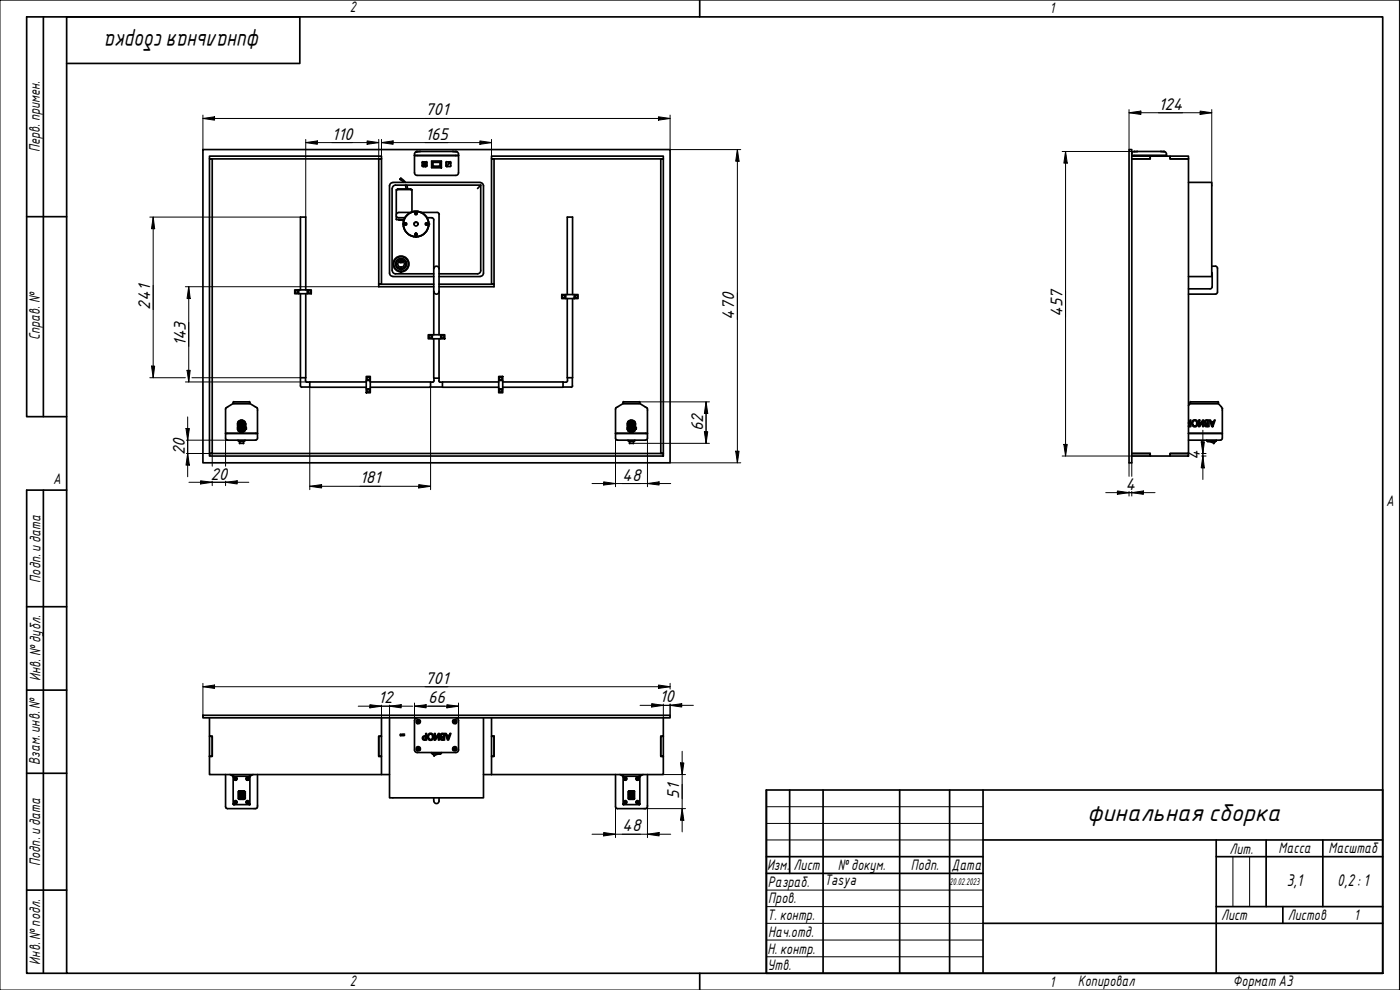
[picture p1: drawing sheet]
<svg xmlns="http://www.w3.org/2000/svg" width="420mm" height="297mm" viewBox="0 0 420 297" stroke-linecap="round" stroke-linejoin="round" font-family="sans-serif">
<g fill="none" stroke="#000" stroke-width=".51">
<path d="M60.9 44.9h140.2v94h-140.2zM62.9 46.8h51.6v.9h-51.6zM62.9 47.7h.8v88.4h-.8zM113.7 47.7h.8v37.6h-.8zM117.7 56.6v24.5M117.9 54.8a.98 .98 0 0 0-1 1v26.2a.99 .99 0 0 0 1 .9M117.9 54.7h26.2M119 56.9l-.1 7.3M119 56.9h4.6M119.3 56.9h.1M120.1 53.8l1.1 .9M120.3 53.5l-.2 .3z"/>
<path d="M120.3 53.5l1.4 1.2M121.7 55.5l.2 1.2M122 55.5l.3 1.2M123.2 56.7h.1M123.3 56.7h-4v.2M123.3 56.8v.1M123.3 56.9h.1M123.6 56.9v6.7M124.4 46.3v5.5a.79 .79 0 0 0 .8 .8h11.6a.79 .79 0 0 0 .8-.8v-5.5M124.9 45.5l-.4 .3-.1 .4M126.1 45.5h-1.1h12h-1.1M126.7 48.8v.9l.2 .3"/>
<path d="M126.9 48.5l-.2 .2M126.9 48.6h1M127.1 48.6v1.4M127.4 48.6v1.4M127.7 48.6v1.4v-1.4M127.7 48.6v1.4M127.9 48.5l.2 .2M128.1 48.8v1.1l-1.2 .1M129.5 48.3h3v2h-3zM129.5 48.4l.3 .3M129.8 48.7h2.4v1.3h-2.4zM129.8 50l-.3 .3"/>
<path d="M129.9 49.9v.1M129.9 48.7h.1M132 48.7h.1M132.1 48.7h-2.2v1.2h2.2M132.1 48.7v1.2M132.1 49.9l-.1 .1M132.2 50l.3 .3M132.5 48.4l-.3 .3M133.9 48.8v1.1l1.2 .1M134 48.6v1.4M134 48.6h1.1v.5M134.1 48.5l-.2 .2"/>
<path d="M134.7 48.6v.3M134.8 48.9l-.2 .1M134.9 48.6v.3M135.1 49h.1M135.1 48.5l.2 .2M135.3 49.1h-.7l-.3 .9M135.3 48.8v1M135.3 49.7l-.2 .3M136.8 46.7h-12.4h13.2M137.1 45.5l.4 .3 .1 .4M144.1 54.8a.98 .98 0 0 1 1 1v26.2a.99 .99 0 0 1-1 .9M144.3 55.5h-25.6a.98 .98 0 0 0-1 1"/>
<path d="M144.3 55.5l-1 1.1M144.3 55.5v25.6M147.5 46.8h51.6v.9h-51.6zM147.5 47.7h.8v37.6h-.8zM198.3 47.7h.8v88.4h-.8zM338.8 44.9h.9v94h-.9zM339.7 46.8h5.5v.9h-5.5h5.5v-.9h6v.9h5.5v88.4h-5.5v.7h-6v-.7h-5.5h5.5v.7h-5.5M340.2 45.5l-.4 .3-.1 .4M341.4 45.5h-1.2h9.3h-1.1M349.5 45.5l.4 .3 .2 .4M350.1 46.3v.4h-10.4h10.4v.1M351.2 46.8h5.5v.9h-5.5z"/>
<path d="M356.7 54.7h7v28.3h-7M118.9 64.8l.1 1M119 65.9h2.3M119.1 78.4l1.3-.7 1.3 .8v1.5l-1.4 .8-1.3-.8zM119.6 65.9h.1M119.7 65.9v.1M119.9 65.9l-.2 .1M120 66h.1M120 65.9v.1M120 66h1.2M121.1 65.9h.1M121.1 65.9v.1"/>
<path d="M121.2 66h.1M121.4 67.4a.26 .26 0 0 1 .2-.4 .26 .26 0 0 1 .3 .4M121.4 67.2l.3-.2 .2 .2M121.5 67h.3l.1 .2-.4 .2M123.3 63.7h-3.6a.79 .79 0 0 0-.8 .8 .79 .79 0 0 0 .8 .8h1.8M124.3 67.2a.6 .6 0 0 1 .6-.5 .6 .6 0 0 1 .6 .5M124.6 64.1l.1-.3 .4 .3M124.6 64l.2-.3 .3 .3M124.7 64.2v-.4l.4 .1v.3M124.7 63.9v.3l.4-.1-.1-.2M124.7 70.2l-.1 .2 .2-.2 .3 .2zM125 70.5l.1-.2-.3-.1-.2 .1 .1 .2a.26 .26 0 0 1 .2-.3 .26 .26 0 0 1 .2 .3"/>
<path d="M126.4 63.7h4.8l.4 .2 .2 .4M127.8 67.2l.2-.2 .3 .1-.2-.1-.3 .2M127.8 67.4a.26 .26 0 0 1 .2-.4 .26 .26 0 0 1 .3 .4M128.1 65.3l1.7 .1 .4 .5v34.5M128.2 67l-.4 .2 .4 .2M131.8 64.4v36M363.7 79.9h1M364.8 79.9l.4 .1 .2 .5M89.7 87v1.1h-1.2v-1.1h3.7M89.7 88.1h2.5M90.2 88.1v27.7l.4 .4M90.2 87v-21.9h1.6v21.9"/>
<path d="M91.8 88.1v25.2h-1.6M92.2 87h1.2v1.1h-1.2zM117.7 81.2a.98 .98 0 0 0 1 1h11.5M117.9 83h12.3M130.2 80.6a.79 .79 0 0 1 .8-.7 .79 .79 0 0 1 .8 .7M130.2 87.4a.79 .79 0 0 0 .8 .9 .79 .79 0 0 0 .8-.9M130.2 85.3h-16.5v.7h16.5M131.8 83h12.3M131.8 85.3h16.5v.7h-16.5M144.3 81.2a.98 .98 0 0 1-1 1h-11.5M168.6 88.4h1.2v1.2h-1.2zM169.8 89.6h3.7v-1.2h-1.2v1.2"/>
<path d="M169.8 88.4h2.5M170.2 88.4v-23.3h1.6v23.3M170.2 89.6v23.7h1.6v-23.7M356.7 86.7h6.5M356.7 88.3h8M363.7 81.7l.1 .4M363.8 82v4.1l-.2 .4-.4 .2M365.4 80.4v7.3M365.4 87.6l-.2 .5-.4 .2M90.6 116.1h2.4M91.7 113.3v.9M91.7 114.3l.4 .4"/>
<path d="M92.1 114.7h.9M109.9 116.7h1.2v1.1h-1.2zM109.9 114.6h-16.9v1.6h16.9M109.9 114.2v2.5M111.1 114.6h18.1v1.6h-18.1M111.1 114.2h-1.2v-1.2h1.2v3.7M129.2 116.1h3.6M129.2 114.7h.7M129.7 100.4v1.2h-1.2v-1.2h3.8M129.7 101.6h2.6M130.2 101.6v11.9h1.6M130.2 113.5v.7"/>
<path d="M130.2 114.3l-.4 .4M131.7 114.3l.2 .3 .9 .1M131.8 101.6v12.6M132.3 100.4h1.2v1.2h-1.2zM149.7 113h1.2v1.2h-1.2zM149.7 114.2v3.6h1.2v-1.1h-1.2M149.7 114.6h-16.9v1.6h16.9M150.9 114.6h18.1v1.6h-18.1M150.9 114.2v2.5M169 116.1h2.4M170.3 113.3v.9M170.3 114.3l-.2 .3-1.1 .1"/>
<path d="M171.8 113.3v2.4M171.8 115.8l-.4 .4M62.9 136.1h136.2v.7h-136.2zM67.7 122.8l.2-.4 2.1-1.3h5l2.2 1.3 .1 .4M67.7 122.8v7.2h9.6v-7.2M67.7 130h9.6v1.5l-.2 .4-.4 .2h-8.4l-.6-.4zM70 120.8v.3M70.2 120.6h4.6M70.2 120.5l-.2 .2M71.3 128.7a.98 .98 0 0 0 1 1M71.3 128.7h2.4M71.3 128.3h.3v.4"/>
<path d="M71.3 128.8h.3M71.3 128.2l.2 .1M71.3 127.2h2.4M71.3 127.6h2.4M71.3 127v1.6M71.3 128.7h.1M71.4 132.1l.1 .2h2v-.2M71.4 128.7v.1M71.4 127.1v.1M71.5 128.1v.1M71.5 127.6l.3 .7M71.5 132.3l.4 .1"/>
<path d="M71.5 129.3h.6M71.5 126.5h2M71.5 127.2h.1M71.5 128.4h.1M71.6 128.3h.3M71.6 128.7l.2 .1zM71.6 127v.2zM71.6 127.1h.1M71.6 127h.1M71.7 128.1h.1M71.7 128h.1M71.8 127.2h.1"/>
<path d="M71.8 128.2l.1 .1M71.8 128.1v.1M71.8 128.8h1M71.8 128.3h.1M71.8 126.9h1.4v.2h-1.4zM71.8 126.9l1.4 .1zM71.8 127.9h.1M71.8 128.1l.1 .2M71.9 127.9l-.1 .1M71.9 132.4v.6h1.2M71.9 127.6l-.2 .4M71.9 127.8h1.2z"/>
<path d="M71.9 127.8v.1M71.9 129.5h.2M71.9 133.1h.1M71.9 128.3h.1M71.9 126.7l-.3 .3 .3 .3M71.9 128.3h.6M71.9 128.4h.1M71.9 126.7l1.3 .1 .1 .4-.2 .1M71.9 128.4h1.1M71.9 128.3v.1M71.9 128.7v.1M72 128.2v.1"/>
<path d="M72 128.7h.2M72.1 129.3v.4l.1-.6h.6v.6M72.2 127.9v.2M72.2 128.1h.1M72.2 128.1h.6M72.2 128h.6M72.3 126.9h.4M72.3 126.7l-.2 .2 .2-.2M72.3 126h.4M72.3 128.7v.1M72.3 126.7h.1M72.3 126.1a.98 .98 0 0 0-1 1"/>
<path d="M72.4 128.1h.1M72.4 128.7h.2M72.4 129.5h.2M72.5 128.1h.1M72.5 129.3h.1M72.5 128.3h.5M72.5 128.3v.1M72.5 129.3v.4M72.6 129.4l-.2-.1v.4M72.6 128.1h.1M72.6 126.7h.2M72.6 128.7v.1"/>
<path d="M72.7 126.1a.98 .98 0 0 1 1 1M72.7 126.7h.1M72.7 128.1h.1M72.8 128.1h.1M72.7 126.7l.1 .2M72.8 128.7l.2 .1zM72.8 127.9v.1M72.8 129.3l.1 .4M72.8 128v.1M72.8 129.3h.7M72.9 129.5h.3M72.9 126.7v.2"/>
<path d="M73 128.4h.1M73 128.2v.1M73 128.8h.7M73 128.3h.7M73 128.3v.1M73.1 128.3h-.1M73.1 127.9l.2 .1M73.1 127.8v.1M73.1 128.3h.1M73.1 127.6v.2M73.1 132.4v.6M73.1 133.1h.1"/>
<path d="M73.2 127.9v.2M73.2 127.9h-1.4v.2M73.2 128.7v.1M73.2 128.1l-.2 .2M73.2 128.1h.5M73.3 128.3l.1 .4h-.2M73.3 128.1l-.1 .1M73.3 128v.1M73.3 127.2h-.1M73.3 128.3h.1M73.3 128.2v.1M73.3 127v.2"/>
<path d="M73.3 127v.2zM73.3 127l.2 .2M73.4 128.4h.1M73.4 127l.2 .1M73.4 127.1h.1M73.4 128.1h.1M73.5 128.2l.1 .1h-.5M73.5 127.6l-.3 .7M73.5 132.3l-.3 .1h-1.3M73.5 128.7v.1M73.5 127.1l.1 .1M73.5 128.8l.2-.1a1.07 1.07 0 0 1-1.4 1"/>
<path d="M73.5 127.2h.1M73.6 128.7h.1M73.6 127.2h.1M73.7 128.1h-.3v.2M73.7 128.1h-.6M73.7 127v1.6M74.8 120.5l.2 .2M75 120.8v.3M184.7 122.8l.1-.4 2.2-1.3h5l2.1 1.3 .2 .4M184.7 122.8v7.2h9.6v-7.2M187 120.8v.3M187.2 120.5l-.3 .2"/>
<path d="M187.2 120.6h4.6M188.3 128.7a1.23 1.23 0 0 0 1.2 1 1.23 1.23 0 0 0 1.2-1M188.3 128.7h2.4M188.3 128.3h.3v.4h.2M188.3 128.8h2.3M188.3 128.2l.2 .1M188.3 127.6h2.4M188.3 127v1.6M188.3 128.7h.1M188.5 132.1v.2h2v-.2M188.5 127.6l.2 .7M188.5 127.1v.1"/>
<path d="M188.5 128.7v.1M188.5 129.3h.6M188.5 126.5h2M188.5 127.2h.1M188.5 127.1l-.1 .1M188.5 128.1v.1M188.5 128.4h.1M188.5 127v.2zM188.5 132.3l.3 .1h1.3M188.5 127.1h.1M188.6 128.3h.4M188.7 127v.2z"/>
<path d="M188.7 127h.1M188.7 127.1h.1M188.7 128.1v.1M188.7 128l.1 .1M188.7 127.2h.1M188.8 127.9v.2M188.8 128.1l.1 .2h-.1M188.8 126.9h1.4v.2h-1.4zM188.8 127.9l-.1 .1M188.8 127.9h1.3M188.8 126.9l1.4 .1zM188.8 127.8h.1"/>
<path d="M188.8 127.8v.1M188.8 128.7v.1M188.8 129.5h.3M188.9 133.1h.1M188.9 132.4v.6h1.2M188.9 127.8l1.2 .1zM188.9 127.8l-.1 .1M188.9 127.6v.2M188.9 128.7v.1M188.9 128.2v.1M189 128.3h.5M189 128.4h.1"/>
<path d="M189 128.3v.1M189 128.7h.2M189.1 129.3v.4l.1-.6h.7v.6v-.4M189.2 128.1h.6M189.2 128.1h.2M189.2 128h.6M189.2 128v.1M189.2 128.1h.1M189.2 127.9v.1M189.2 126.9h.5M189.2 128.7v.1M189.3 126.1a.98 .98 0 0 0-1 1"/>
<path d="M189.3 128.1h.1M189.3 126.7l-.2 .2M189.3 126h.4M189.3 126.7l-.1 .2M189.3 126.7h.1M189.4 128.1h.1M189.4 128.7v.1M189.4 128.4h.1M189.4 128.7h.2M189.5 128.1h.1M189.5 128.3h.5M189.5 128.4h.1"/>
<path d="M189.5 128.3v.1M189.5 129.3h.1M189.5 129.7v-.4l.1 .4M189.5 129.5h.1M189.7 128.1h.1M189.7 126.7l.2 .2zM189.7 128.7v.1M189.7 126.7l.1 .2M189.7 126.1a.98 .98 0 0 1 1 1M189.7 126.7h.1M189.8 128.1h.1M189.8 128.7h.2"/>
<path d="M189.8 127.9v.2M189.9 129.3h.6M189.9 129.5h.2M190 128.3h.7M190 128.3l-1 .1M190 128.2v.1M190.1 126.7l-1.3 .1-.1 .4 .2 .1M190.1 128.7v.1M190.1 126.7l.3 .3-.3 .3M190.1 128.3h-.1M190.1 132.4v.7M190.1 127.8v.1"/>
<path d="M190.1 128.3h.1M190.1 127.6v.2M190.2 127.9l.1 .1M190.2 127.9v.2M190.2 128.1l-.1 .2M190.2 128.7h.2M190.2 128.1h.5h-.3M190.2 127.1h.1M190.2 127.2h.1M190.3 128.1l-.1 .1M190.3 128v.1M190.3 127v.2"/>
<path d="M190.3 127l.1 .2zM190.3 127v.2zM190.4 128.4h.1M190.4 128.1l-.2 .1M190.4 128.1h.1M190.4 127l.2 .1M190.4 127.1l.2 .1M190.5 127.6v.3h-.3l.2 .9M190.5 128.2l.1 .1zM190.5 132.3l-.4 .1M190.6 128.7h.1M190.6 128.7l.1 .1"/>
<path d="M190.6 127.2h.1M190.6 127.2h-2.3M190.7 128.1h-.5M190.7 127v1.6M191.8 120.5l.2 .2M192 120.8v.3M193.7 132.1l-8.6-.1-.3-.3-.1-1.7h9.6v1.7l-.6 .4M351.2 136.1h5.5v.7h-5.5zM356.7 127h.4v.8l-.4-.1M356.7 126.8l.4-.1v-.7h.3v2h-.7M356.7 121.7l.5-.6h8.4l1.1 1.2M356.7 132.1h9.6"/>
<path d="M357.2 120.8v.3M357.3 120.5l-.2 .2M357.4 121.1h8M357.4 120.6h8M357.9 126.2a.97 .97 0 0 1 1.6 .8 .97 .97 0 0 1-1.6 .8 1.37 1.37 0 0 1 0-1.6zM358.2 126.3a.73 .73 0 0 1 1 .7 .73 .73 0 0 1-1 .7l-.3-.5zM359.7 126h.3v1.6l.9-1.6h.3v2h-.3v-1.5l-.9 1.5h-.3zM361.6 126.2l1.2-.2v2h-.7a.46 .46 0 0 1-.6-.3 .46 .46 0 0 1 .3-.6 .56 .56 0 0 1-.2-.9zM361.8 126.4l.7-.2v.8a.5 .5 0 0 1-.6 0 .5 .5 0 0 1-.1-.6zM361.9 127.3l.6-.1v.6a.46 .46 0 0 1-.5 0 .46 .46 0 0 1-.2-.4zM362.1 132.1h3M362.1 132.2l.3 .2h2.4l.3-.2"/>
<path d="M362.5 132.4h.1M363 126h.3l.2 .5h.7l.2-.5h.3l-.7 2h-.3zM363.5 126.8h.7l-.3 .9zM364.2 133.1h.1M364.7 132.4l-.4 .6-1.8-.6M364.7 132.5h.1M365.5 120.5l.2 .2M365.6 120.8v.3M366.7 122.3l.1 .4zM366.8 122.7v7.3h-10.1h10.1v1.7l-.6 .4M60.9 214.6h140.2v.8h-140.2zM62.9 215.4v5.5h.8v6h-.8v5.5h54"/>
<path d="M114.5 215.4v5.5h-.8v6h.8v5.5M116.9 215.4v24h28.2v-24M125.2 215.4l-.6 .3-.2 .5v8.8a.79 .79 0 0 0 .8 .8h11.6a.79 .79 0 0 0 .8-.8v-8.8l-.2-.5-.6-.3M126.1 216.2a.65 .65 0 0 1-.3 .9 .65 .65 0 0 1-.9-.4 .65 .65 0 0 1 .6-.8l.6 .3M135.9 216.2a.63 .63 0 0 0 .7 .8 .63 .63 0 0 0 .4-.9 .63 .63 0 0 0-1 0l-.1 .1M147.5 215.4v5.5h.8v6h-.8v5.5M199.1 215.4v5.5h-.8v6h.8v5.5h-51.6M62.9 220.9h.8v6h-.8zM67.7 232.4v9.6M69 232.4l1 .5M70 232.9v8.4l4.8 .1M70 232.9h5"/>
<path d="M70.2 232.9l-.2 .2M71.6 239.3v.3M71.6 238.7v.4M71.6 238.2v.4M71.6 237.7v.3M71.6 237.5v2.1l.2 .2M71.6 237.3v.2M71.8 237.3l-.2 .2M71.8 239.3h.3v.3h-.3zM71.8 238.7h.3v.4h-.3zM71.8 238.2h.3v.4h-.3zM71.8 237.7h.3v.3h-.3z"/>
<path d="M71.8 237.3v.2h.3v-.2M71.8 239.8h1.4M71.8 237.3h1.4M72.1 239.8h-.3M72.1 239.8h.1M72.3 239.3h.3v.3h-.3zM72.3 238.7h.3v.4h-.3zM72.3 238.2h.3v.4h-.3zM72.3 237.7h.3v.3h-.3zM72.3 237.3v.2h.3v-.2M72.6 239.8h-.3M72.6 239.8h.1"/>
<path d="M72.8 239.3h.4v.3h-.4zM72.8 238.7h.4v.4h-.4zM72.8 238.2h.4v.4h-.4zM72.8 237.7h.4v.3h-.4zM72.8 237.3v.2h.4v-.2l.2 .2M73.2 239.8h-.4M73.2 239.8h.1M73.3 237.3l.1 .2M73.4 239.3v.3M73.4 238.7v.4M73.4 238.2v.4M73.4 237.7v.3"/>
<path d="M73.4 237.5v2.1l-.2 .2M74.8 232.9l.2 .2M75 232.9v8.4l-.2 .1M75.9 232.4l-.9 .5M77.3 232.4v9.6M113.7 220.9h.8v6h-.8zM120.1 220.3l.2 .2-.1 .2zM121.4 220.6l-1.2 .1M121.4 220.3h-1.2M127.1 221.2l.7-.2v.9h-.2a.43 .43 0 0 1-.5-.2 .43 .43 0 0 1 0-.5zM127.8 220.1h.2v1.9h-.5a.66 .66 0 0 1-.7-.7 .66 .66 0 0 1 1-.5zM128.6 220.3a1.01 1.01 0 0 1 1.5 .6 1.01 1.01 0 0 1-1.1 1.2 1.14 1.14 0 0 1-.4-1.8z"/>
<path d="M128.8 220.5v-.1a.73 .73 0 0 1 1 .7 .73 .73 0 0 1-1 .7l-.2-.5zM129.5 225.8l.3 .4h2.4l.3-.3M129.9 226.2h.1M129.9 226.2l.3 .6M130.2 239.4v.9a.79 .79 0 0 0 .8 .8 .79 .79 0 0 0 .8-.8v-.9M130.4 220.1h.2v1.6l1-1.6h.2v1.9h-.2v-1.5l-.9 1.5h-.3zM132.1 226.2h-.1M132.1 226.2l-1.8 .6M132.3 220.2l1.1-.1v1.9h-.7a.46 .46 0 0 1-.6-.3 .46 .46 0 0 1 .4-.5 .55 .55 0 0 1-.2-1zM132.4 220.5l.8-.2v.7h-.7zM132.5 225.8l-3 .1M132.5 221.4l.7-.1v.6a.46 .46 0 0 1-.5 0 .46 .46 0 0 1-.2-.5z"/>
<path d="M133.6 220.1h.3l.2 .5h.8l.2-.5h.2l-.7 1.9h-.3zM134.2 220.8h.6l-.3 1zM145.1 232.4h2.4M147.5 220.9h.8v6h-.8zM184.7 232.4v9.6M186.1 232.4l.9 .5M187 232.9l.1 8.5 4.9-.1v-8.4M187 232.9h5M187.2 232.9l-.3 .2M188.6 237.5v2.1l.6 .2M188.6 239.3v.3M188.6 238.7v.4"/>
<path d="M188.6 238.2v.4M188.6 237.7v.3M188.7 237.3l-.1 .2M188.8 237.3h1.4l.2 .2M188.8 239.3h.4v.3h-.4zM188.8 238.7h.4v.4h-.4zM188.8 238.2h.4v.4h-.4zM188.8 237.7h.4v.3h-.4zM189.2 237.3v.2h-.4v-.2l-.2 .2M189.2 239.8h.1M189.4 239.3h.3v.3h-.3zM189.4 238.7h.3v.4h-.3z"/>
<path d="M189.4 238.2h.3v.4h-.3zM189.4 237.7h.3v.3h-.3zM189.4 237.3v.2h.3v-.2M189.7 239.8h-.3M189.7 239.8h.1M189.9 239.3h.2v.3h-.2zM189.9 238.7h.2v.4h-.2zM189.9 238.2h.2v.4h-.2zM189.9 237.7h.2v.3h-.2zM189.9 237.3v.2h.2v-.2M190.1 239.8h-.2M190.1 239.8h.1"/>
<path d="M190.1 238.6h.1M190.1 238.2h.1M190.1 238.7h.1M190.1 239.1h.1M190.1 238h.1M190.1 237.7h.1M190.1 239.3h.1M190.1 239.6h.1M190.1 237.5h.1M190.3 238.6h.1M190.3 238.2h.1M190.3 238.7h.1"/>
<path d="M190.3 239.1h.1M190.3 238h.1M190.3 237.7h.1M190.3 239.3h.1M190.3 239.6h.1M190.3 237.5h.1M190.4 239.3v.3M190.4 238.7v.4M190.4 238.2v.4M190.4 237.7v.3M190.4 237.3v.2M190.4 237.5v2.1"/>
<path d="M190.4 239.6l-.2 .2h-1.4M191.8 232.9l.2 .2M193 232.4l-1 .5M194.3 232.4v9.6M198.3 220.9h.8v6h-.8zM67.7 242l.2 .5M67.9 242.4l.3 .2h8.6l.3-.2M70 241.2l.2 .2M75 241.2l-.2 .2M77.3 242l-.2 .5M184.7 242l.2 .5M184.9 242.4l.3 .2h8.6l.3-.2"/>
<path d="M186.9 241.2l.3 .2M192 241.2l-.2 .2M194.3 242l-.2 .5"/>
<circle cx="120.1" cy="78.6" r=".16"/>
<circle cx="120.4" cy="79.2" r="1.68"/>
<circle cx="120.4" cy="79.2" r="2.19"/>
<circle cx="120.4" cy="79.2" r=".98"/>
<circle cx="120.4" cy="79.2" r="2.38"/>
<circle cx="120.6" cy="78.6" r=".16"/>
<circle cx="121.8" cy="67.2" r=".36"/>
<circle cx="124.8" cy="64.1" r=".32"/>
<circle cx="124.8" cy="67.2" r="3.8"/>
<circle cx="124.9" cy="70.3" r=".33"/>
<circle cx="124.9" cy="67.2" r=".6"/>
<circle cx="128" cy="67.2" r=".34"/>
<circle cx="89.1" cy="87.6" r=".41"/>
<circle cx="92.8" cy="87.6" r=".41"/>
<circle cx="169.2" cy="89" r=".41"/>
<circle cx="172.9" cy="89" r=".41"/>
<circle cx="110.5" cy="113.6" r=".41"/>
<circle cx="110.5" cy="117.2" r=".41"/>
<circle cx="129.1" cy="101" r=".41"/>
<circle cx="132.9" cy="101" r=".41"/>
<circle cx="150.3" cy="113.6" r=".41"/>
<circle cx="150.3" cy="117.2" r=".41"/>
<circle cx="125.5" cy="216.5" r=".35"/>
<circle cx="136.5" cy="216.5" r=".35"/>
<circle cx="70.7" cy="233.6" r=".29"/>
<circle cx="70.7" cy="233.6" r=".48"/>
<circle cx="74.3" cy="233.6" r=".29"/>
<circle cx="74.3" cy="233.6" r=".48"/>
<circle cx="125.5" cy="224.7" r=".35"/>
<circle cx="125.5" cy="224.7" r=".66"/>
<circle cx="136.5" cy="224.7" r=".64"/>
<circle cx="136.5" cy="224.7" r=".35"/>
<circle cx="187.7" cy="233.6" r=".29"/>
<circle cx="187.7" cy="233.6" r=".48"/>
<circle cx="191.3" cy="233.6" r=".29"/>
<circle cx="191.3" cy="233.6" r=".48"/>
<circle cx="70.7" cy="240.7" r=".29"/>
<circle cx="70.7" cy="240.7" r=".48"/>
<circle cx="74.3" cy="240.7" r=".29"/>
<circle cx="74.3" cy="240.7" r=".48"/>
<circle cx="187.7" cy="240.7" r=".29"/>
<circle cx="187.7" cy="240.7" r=".48"/>
<circle cx="191.3" cy="240.7" r=".29"/>
<circle cx="191.3" cy="240.7" r=".48"/>
</g>
<g fill="#000">
<circle cx="129.9" cy="49.9" r=".25"/>
<circle cx="129.9" cy="48.7" r=".25"/>
<circle cx="134.7" cy="48.9" r=".25"/>
<circle cx="134.9" cy="48.9" r=".25"/>
<circle cx="121" cy="67.2" r=".25"/>
<circle cx="128.7" cy="67.2" r=".25"/>
<circle cx="71.4" cy="128.7" r=".25"/>
<circle cx="71.4" cy="127.2" r=".25"/>
<circle cx="71.5" cy="127.2" r=".25"/>
<circle cx="71.6" cy="128.7" r=".25"/>
<circle cx="71.6" cy="128.8" r=".25"/>
<circle cx="71.7" cy="128" r=".25"/>
<circle cx="71.7" cy="127.1" r=".25"/>
<circle cx="71.7" cy="128.1" r=".25"/>
<circle cx="71.8" cy="128.7" r=".25"/>
<circle cx="71.8" cy="128.1" r=".25"/>
<circle cx="71.8" cy="128" r=".25"/>
<circle cx="71.8" cy="128.8" r=".25"/>
<circle cx="71.9" cy="127.9" r=".25"/>
<circle cx="71.9" cy="127.8" r=".25"/>
<circle cx="71.9" cy="128.3" r=".25"/>
<circle cx="71.9" cy="128.4" r=".25"/>
<circle cx="71.9" cy="128.7" r=".25"/>
<circle cx="72" cy="128.7" r=".25"/>
<circle cx="72" cy="128.4" r=".25"/>
<circle cx="72" cy="128.8" r=".25"/>
<circle cx="72.1" cy="128.7" r=".25"/>
<circle cx="72.2" cy="128.1" r=".25"/>
<circle cx="72.2" cy="128.7" r=".25"/>
<circle cx="72.2" cy="128.8" r=".25"/>
<circle cx="72.3" cy="128.1" r=".25"/>
<circle cx="72.3" cy="128.7" r=".25"/>
<circle cx="72.4" cy="128.1" r=".25"/>
<circle cx="72.4" cy="128.7" r=".25"/>
<circle cx="72.4" cy="128.8" r=".25"/>
<circle cx="72.5" cy="128.4" r=".25"/>
<circle cx="72.5" cy="128.1" r=".25"/>
<circle cx="72.5" cy="128.3" r=".25"/>
<circle cx="72.5" cy="128.7" r=".25"/>
<circle cx="72.6" cy="128.8" r=".25"/>
<circle cx="72.6" cy="128.7" r=".25"/>
<circle cx="72.6" cy="128.1" r=".25"/>
<circle cx="72.7" cy="128.1" r=".25"/>
<circle cx="72.8" cy="128.7" r=".25"/>
<circle cx="72.8" cy="128.1" r=".25"/>
<circle cx="72.8" cy="128.8" r=".25"/>
<circle cx="72.9" cy="128.7" r=".25"/>
<circle cx="73" cy="128.4" r=".25"/>
<circle cx="73" cy="128.8" r=".25"/>
<circle cx="73" cy="128.3" r=".25"/>
<circle cx="73" cy="128.7" r=".25"/>
<circle cx="73.1" cy="127.8" r=".25"/>
<circle cx="73.1" cy="127.9" r=".25"/>
<circle cx="73.2" cy="128.7" r=".25"/>
<circle cx="73.2" cy="128.3" r=".25"/>
<circle cx="73.2" cy="128" r=".25"/>
<circle cx="73.2" cy="128.1" r=".25"/>
<circle cx="73.2" cy="128.8" r=".25"/>
<circle cx="73.3" cy="128.1" r=".25"/>
<circle cx="73.3" cy="128" r=".25"/>
<circle cx="73.3" cy="127.1" r=".25"/>
<circle cx="73.3" cy="128.7" r=".25"/>
<circle cx="73.3" cy="128.3" r=".25"/>
<circle cx="73.4" cy="128.7" r=".25"/>
<circle cx="73.4" cy="128.8" r=".25"/>
<circle cx="73.4" cy="128.1" r=".25"/>
<circle cx="73.5" cy="128.7" r=".25"/>
<circle cx="73.6" cy="128.7" r=".25"/>
<circle cx="73.6" cy="128.8" r=".25"/>
<circle cx="73.7" cy="128.3" r=".25"/>
<circle cx="73.7" cy="128.7" r=".25"/>
<circle cx="188.4" cy="127.2" r=".25"/>
<circle cx="188.4" cy="128.7" r=".25"/>
<circle cx="188.5" cy="128.7" r=".25"/>
<circle cx="188.5" cy="127.2" r=".25"/>
<circle cx="188.6" cy="128.8" r=".25"/>
<circle cx="188.6" cy="128.7" r=".25"/>
<circle cx="188.7" cy="128.1" r=".25"/>
<circle cx="188.7" cy="128" r=".25"/>
<circle cx="188.7" cy="128.7" r=".25"/>
<circle cx="188.8" cy="128.8" r=".25"/>
<circle cx="188.8" cy="128.7" r=".25"/>
<circle cx="188.8" cy="127.9" r=".25"/>
<circle cx="188.9" cy="128.3" r=".25"/>
<circle cx="188.9" cy="128.7" r=".25"/>
<circle cx="189" cy="128.8" r=".25"/>
<circle cx="189" cy="128.3" r=".25"/>
<circle cx="189" cy="128.7" r=".25"/>
<circle cx="189" cy="128.4" r=".25"/>
<circle cx="189.1" cy="128.7" r=".25"/>
<circle cx="189.2" cy="128.1" r=".25"/>
<circle cx="189.2" cy="128.7" r=".25"/>
<circle cx="189.2" cy="128.8" r=".25"/>
<circle cx="189.3" cy="128.1" r=".25"/>
<circle cx="189.4" cy="128.1" r=".25"/>
<circle cx="189.4" cy="128.7" r=".25"/>
<circle cx="189.4" cy="128.8" r=".25"/>
<circle cx="189.4" cy="129.5" r=".25"/>
<circle cx="189.5" cy="128.3" r=".25"/>
<circle cx="189.5" cy="128.4" r=".25"/>
<circle cx="189.5" cy="128.7" r=".25"/>
<circle cx="189.5" cy="128.1" r=".25"/>
<circle cx="189.6" cy="128.7" r=".25"/>
<circle cx="189.6" cy="128.1" r=".25"/>
<circle cx="189.6" cy="128.8" r=".25"/>
<circle cx="189.7" cy="128.7" r=".25"/>
<circle cx="189.7" cy="128.1" r=".25"/>
<circle cx="189.8" cy="128.1" r=".25"/>
<circle cx="189.8" cy="128.7" r=".25"/>
<circle cx="189.8" cy="128.8" r=".25"/>
<circle cx="189.9" cy="128.7" r=".25"/>
<circle cx="190" cy="128.8" r=".25"/>
<circle cx="190" cy="128.4" r=".25"/>
<circle cx="190" cy="128.7" r=".25"/>
<circle cx="190" cy="128.3" r=".25"/>
<circle cx="190.1" cy="128.7" r=".25"/>
<circle cx="190.1" cy="128.3" r=".25"/>
<circle cx="190.1" cy="127.9" r=".25"/>
<circle cx="190.1" cy="127.8" r=".25"/>
<circle cx="190.2" cy="128.7" r=".25"/>
<circle cx="190.2" cy="128.3" r=".25"/>
<circle cx="190.2" cy="128.8" r=".25"/>
<circle cx="190.2" cy="128.1" r=".25"/>
<circle cx="190.2" cy="128" r=".25"/>
<circle cx="190.3" cy="128.3" r=".25"/>
<circle cx="190.3" cy="128.7" r=".25"/>
<circle cx="190.4" cy="128.7" r=".25"/>
<circle cx="190.4" cy="128.8" r=".25"/>
<circle cx="190.4" cy="128.3" r=".25"/>
<circle cx="190.4" cy="128.1" r=".25"/>
<circle cx="190.6" cy="128.7" r=".25"/>
<circle cx="190.6" cy="128.8" r=".25"/>
<circle cx="190.7" cy="128.7" r=".25"/>
<circle cx="190.7" cy="128.3" r=".25"/>
<circle cx="361.8" cy="127.1" r=".25"/>
<circle cx="71.6" cy="237.7" r=".25"/>
<circle cx="71.6" cy="238.6" r=".25"/>
<circle cx="71.6" cy="238.2" r=".25"/>
<circle cx="71.6" cy="238.7" r=".25"/>
<circle cx="71.6" cy="237.5" r=".25"/>
<circle cx="71.6" cy="239.1" r=".25"/>
<circle cx="71.6" cy="238" r=".25"/>
<circle cx="71.6" cy="239.3" r=".25"/>
<circle cx="71.6" cy="239.6" r=".25"/>
<circle cx="71.8" cy="238.7" r=".25"/>
<circle cx="71.8" cy="238.2" r=".25"/>
<circle cx="71.8" cy="239.8" r=".25"/>
<circle cx="71.8" cy="239.3" r=".25"/>
<circle cx="71.8" cy="239.1" r=".25"/>
<circle cx="71.8" cy="237.7" r=".25"/>
<circle cx="71.8" cy="238" r=".25"/>
<circle cx="71.8" cy="237.5" r=".25"/>
<circle cx="71.8" cy="239.6" r=".25"/>
<circle cx="71.8" cy="238.6" r=".25"/>
<circle cx="72.1" cy="239.3" r=".25"/>
<circle cx="72.1" cy="238" r=".25"/>
<circle cx="72.1" cy="239.8" r=".25"/>
<circle cx="72.1" cy="239.6" r=".25"/>
<circle cx="72.1" cy="239.1" r=".25"/>
<circle cx="72.1" cy="237.7" r=".25"/>
<circle cx="72.1" cy="238.7" r=".25"/>
<circle cx="72.1" cy="238.6" r=".25"/>
<circle cx="72.1" cy="238.2" r=".25"/>
<circle cx="72.1" cy="237.5" r=".25"/>
<circle cx="72.3" cy="239.8" r=".25"/>
<circle cx="72.3" cy="239.6" r=".25"/>
<circle cx="72.3" cy="238.7" r=".25"/>
<circle cx="72.3" cy="239.1" r=".25"/>
<circle cx="72.3" cy="238.2" r=".25"/>
<circle cx="72.3" cy="237.7" r=".25"/>
<circle cx="72.3" cy="237.5" r=".25"/>
<circle cx="72.3" cy="239.3" r=".25"/>
<circle cx="72.3" cy="238.6" r=".25"/>
<circle cx="72.3" cy="238" r=".25"/>
<circle cx="72.6" cy="238" r=".25"/>
<circle cx="72.6" cy="238.7" r=".25"/>
<circle cx="72.6" cy="238.2" r=".25"/>
<circle cx="72.6" cy="239.8" r=".25"/>
<circle cx="72.6" cy="239.3" r=".25"/>
<circle cx="72.6" cy="239.1" r=".25"/>
<circle cx="72.6" cy="238.6" r=".25"/>
<circle cx="72.6" cy="239.6" r=".25"/>
<circle cx="72.6" cy="237.7" r=".25"/>
<circle cx="72.6" cy="237.5" r=".25"/>
<circle cx="72.8" cy="239.6" r=".25"/>
<circle cx="72.8" cy="238.7" r=".25"/>
<circle cx="72.8" cy="238.2" r=".25"/>
<circle cx="72.8" cy="239.8" r=".25"/>
<circle cx="72.8" cy="239.3" r=".25"/>
<circle cx="72.8" cy="239.1" r=".25"/>
<circle cx="72.8" cy="237.7" r=".25"/>
<circle cx="72.8" cy="238" r=".25"/>
<circle cx="72.8" cy="237.5" r=".25"/>
<circle cx="72.8" cy="238.6" r=".25"/>
<circle cx="73.2" cy="238.7" r=".25"/>
<circle cx="73.2" cy="238.2" r=".25"/>
<circle cx="73.2" cy="237.7" r=".25"/>
<circle cx="73.2" cy="239.8" r=".25"/>
<circle cx="73.2" cy="239.6" r=".25"/>
<circle cx="73.2" cy="239.3" r=".25"/>
<circle cx="73.2" cy="239.1" r=".25"/>
<circle cx="73.2" cy="238.6" r=".25"/>
<circle cx="73.2" cy="238" r=".25"/>
<circle cx="73.2" cy="237.5" r=".25"/>
<circle cx="73.3" cy="239.6" r=".25"/>
<circle cx="73.3" cy="238.6" r=".25"/>
<circle cx="73.3" cy="238.2" r=".25"/>
<circle cx="73.3" cy="238.7" r=".25"/>
<circle cx="73.3" cy="237.7" r=".25"/>
<circle cx="73.3" cy="239.1" r=".25"/>
<circle cx="73.3" cy="238" r=".25"/>
<circle cx="73.3" cy="239.3" r=".25"/>
<circle cx="73.3" cy="237.5" r=".25"/>
<circle cx="132.5" cy="221.2" r=".25"/>
<circle cx="188.7" cy="237.7" r=".25"/>
<circle cx="188.7" cy="238.6" r=".25"/>
<circle cx="188.7" cy="238.2" r=".25"/>
<circle cx="188.7" cy="238.7" r=".25"/>
<circle cx="188.7" cy="239.1" r=".25"/>
<circle cx="188.7" cy="239.3" r=".25"/>
<circle cx="188.7" cy="237.5" r=".25"/>
<circle cx="188.7" cy="238" r=".25"/>
<circle cx="188.7" cy="239.6" r=".25"/>
<circle cx="188.8" cy="239.6" r=".25"/>
<circle cx="188.8" cy="239.8" r=".25"/>
<circle cx="188.8" cy="238.7" r=".25"/>
<circle cx="188.8" cy="238.2" r=".25"/>
<circle cx="188.8" cy="238" r=".25"/>
<circle cx="188.8" cy="239.3" r=".25"/>
<circle cx="188.8" cy="239.1" r=".25"/>
<circle cx="188.8" cy="238.6" r=".25"/>
<circle cx="188.8" cy="237.5" r=".25"/>
<circle cx="188.8" cy="237.7" r=".25"/>
<circle cx="189.2" cy="239.6" r=".25"/>
<circle cx="189.2" cy="238.2" r=".25"/>
<circle cx="189.2" cy="239.1" r=".25"/>
<circle cx="189.2" cy="238" r=".25"/>
<circle cx="189.2" cy="239.8" r=".25"/>
<circle cx="189.2" cy="239.3" r=".25"/>
<circle cx="189.2" cy="238.7" r=".25"/>
<circle cx="189.2" cy="238.6" r=".25"/>
<circle cx="189.2" cy="237.7" r=".25"/>
<circle cx="189.2" cy="237.5" r=".25"/>
<circle cx="189.4" cy="239.3" r=".25"/>
<circle cx="189.4" cy="238.7" r=".25"/>
<circle cx="189.4" cy="239.1" r=".25"/>
<circle cx="189.4" cy="238.2" r=".25"/>
<circle cx="189.4" cy="237.7" r=".25"/>
<circle cx="189.4" cy="238" r=".25"/>
<circle cx="189.4" cy="237.5" r=".25"/>
<circle cx="189.4" cy="239.8" r=".25"/>
<circle cx="189.4" cy="239.6" r=".25"/>
<circle cx="189.4" cy="238.6" r=".25"/>
<circle cx="189.7" cy="239.6" r=".25"/>
<circle cx="189.7" cy="238.2" r=".25"/>
<circle cx="189.7" cy="238" r=".25"/>
<circle cx="189.7" cy="239.1" r=".25"/>
<circle cx="189.7" cy="238.7" r=".25"/>
<circle cx="189.7" cy="238.6" r=".25"/>
<circle cx="189.7" cy="239.8" r=".25"/>
<circle cx="189.7" cy="239.3" r=".25"/>
<circle cx="189.7" cy="237.7" r=".25"/>
<circle cx="189.7" cy="237.5" r=".25"/>
<circle cx="189.9" cy="239.1" r=".25"/>
<circle cx="189.9" cy="237.7" r=".25"/>
<circle cx="189.9" cy="237.5" r=".25"/>
<circle cx="189.9" cy="239.3" r=".25"/>
<circle cx="189.9" cy="238.7" r=".25"/>
<circle cx="189.9" cy="238.2" r=".25"/>
<circle cx="189.9" cy="238.6" r=".25"/>
<circle cx="189.9" cy="239.8" r=".25"/>
<circle cx="189.9" cy="239.6" r=".25"/>
<circle cx="189.9" cy="238" r=".25"/>
<circle cx="70.2" cy="241.4" r=".25"/>
<circle cx="74.8" cy="241.4" r=".25"/>
</g>
<path d="M20 5.1h395v286.9h-395zM210 0v5.1M210 292v5" fill="none" stroke="#000" stroke-width=".51"/>
<path d="M0 0h420v297h-420z" fill="none" stroke="#000" stroke-width=".3"/>
<g fill="none" stroke="#000" stroke-width=".51">
<path d="M230 237h185v55h-185zM237 237v25.1M247 237v55M270 237v55M285 237v55M295 237v55M230 257h65M295 252h120M365 257h50M365 252v40M380 252v20M397 252v20"/>
<path d="M230 262.1h65M295 277h120M365 272h50M385 272v5"/>
</g>
<path d="M230 242h65M230 247.1h65M230 252h65M370 257v15M375 257v15M230 267.1h65M230 272h65M230 277h65M230 282.1h65M230 287.1h65" fill="none" stroke="#000" stroke-width=".3"/>
<path d="M13 5.1v119.9M20 19h70v-13.9h-82v119.9h12M8 65h12M13 147.1v144.9M20 147.1h-12v144.9h12M8 182h12M8 207.1h12M8 232h12M8 267.1h12" fill="none" stroke="#000" stroke-width=".51"/>
<g fill="none" stroke="#000" stroke-width=".3">
<path d="M60.9 35.5l3.5-.5v1.1zM60.9 35.5h140.2M60.9 34.5v10.4M197.6 35l3.5 .5-3.5 .6zM201.1 34.5v10.4h21.2M338.8 33.8l3.6-.5v1zM338.8 33.8h24.9M338.8 32.9v12M360.2 33.3l3.5 .5-3.5 .5zM363.7 32.9v22.8M91.8 42.8l3.4-.5v1zM91.8 42.8h21.9"/>
<path d="M91.8 41.8v23.3M110.2 42.3l3.5 .5-3.5 .5zM113.7 41.8v5.9M114.5 42.8l3.5-.5v1zM114.5 42.8h33M114.5 41.8v5.9M144 42.3l3.5 .5-3.5 .5zM147.5 41.8v5.9M221.3 44.9l.5 3.5h-1zM221.3 44.9v94M318.8 45.5h22.6M319.8 45.5l.5 3.4h-1z"/>
<path d="M319.8 45.5v91.3M45 65.1h45.2M46 65.1l.4 3.5h-.9zM46 65.1v48.2M55.6 86h58.1M56.6 86l.5 3.6h-1zM56.6 86v28.6M45 113.3h10.6M45.5 109.8h.9l-.4 3.5zM55.6 114.6h37.4M56.1 111.1h1l-.5 3.5zM57.6 113.3h32.6"/>
<path d="M93 116.2v30.7M129.2 116.2v30.7M55.8 128.6h1l-.5 3.5zM55.9 136.1h7M55.9 132.1h12.4M56.3 136.1l.5 3.5h-1zM56.3 125.1v18M63.7 136.1v3.8M67.7 130v9.9M184.7 130v16M190.1 133h22.8M191.8 120.6h21.1"/>
<path d="M194.3 130v16M201.1 138.9h21.2M211.4 129.5h1l-.5 3.5zM211.9 120.6l.5 3.5h-1zM211.9 120.6v12.4M220.8 135.4h1l-.5 3.5zM318.8 136.8h26.4M319.3 133.3h1l-.5 3.5zM338.8 138.9v4M339.7 138.9v4M360.5 132.6h.9l-.4 3.5zM360.6 136.1h1.3"/>
<path d="M360.6 136.8h1.3M361 136.8l.4 3.6h-.9zM361 129.1v14.8M56.7 144.7h18M60.2 144.3l3.5 .4-3.5 .5zM63.7 144.4v1.3M67.7 144.7l3.5-.4v.9zM67.7 144.4v1.3M93 145.9l3.5-.5v1zM93 145.9h36.2M125.7 145.4l3.5 .5-3.5 .5zM177.7 145.1h23.6"/>
<path d="M181.2 144.6l3.5 .5-3.5 .4zM194.3 145.1l3.5-.5v.9zM331.9 147.8h14.7M335.3 147.3l3.5 .5-3.5 .5zM338.8 147.4v1.4M339.7 147.8l3.5-.5v1zM339.7 147.4v1.4M60.9 206l3.5-.5v1.1zM60.9 205v9.6M60.9 206h140.2M107.5 211.9h16.4M111 211.4l3.5 .5-3.5 .5z"/>
<path d="M114.5 211.6v15.3M116.9 211.9l3.5-.5v1zM116.9 211.6v3.8M124.4 211.9l3.5-.5v1zM124.4 211.9h13.2M124.4 210.9v5.3M134.1 211.4l3.5 .5-3.5 .5zM137.6 210.9v5.3M192.1 211.6h16M195.6 211.1l3.5 .5-3.5 .5zM197.6 205.5l3.5 .5-3.5 .6zM199.1 211.3v4.1"/>
<path d="M201.1 211.6l3.5-.5v1zM201.1 205v1.7M201.1 211.3v3.3M199.1 232.4h6.6M204.2 228.9h1l-.5 3.5zM204.7 225.4v24.2M177.7 250.3h23.6M181.2 249.8l3.5 .5-3.5 .5zM184.7 241.7v9.6M193.3 242.6h12.4M194.3 250.3l3.5-.5v1zM194.3 241.7v9.6"/>
<path d="M204.7 242.6l.5 3.5h-1z"/>
</g>
<g fill="#000">
<path d="M60.9 35.5l3.5-.5v1.1z" fill-rule="evenodd"/>
<path d="M197.6 35l3.5 .5-3.5 .6z" fill-rule="evenodd"/>
<path d="M338.8 33.8l3.6-.5v1z" fill-rule="evenodd"/>
<path d="M360.2 33.3l3.5 .5-3.5 .5z" fill-rule="evenodd"/>
<path d="M91.8 42.8l3.4-.5v1z" fill-rule="evenodd"/>
<path d="M110.2 42.3l3.5 .5-3.5 .5z" fill-rule="evenodd"/>
<path d="M114.5 42.8l3.5-.5v1z" fill-rule="evenodd"/>
<path d="M144 42.3l3.5 .5-3.5 .5z" fill-rule="evenodd"/>
<path d="M221.3 44.9l.5 3.5h-1z" fill-rule="evenodd"/>
<path d="M319.8 45.5l.5 3.4h-1z" fill-rule="evenodd"/>
<path d="M46 65.1l.4 3.5h-.9z" fill-rule="evenodd"/>
<path d="M56.6 86l.5 3.6h-1z" fill-rule="evenodd"/>
<path d="M45.5 109.8h.9l-.4 3.5z" fill-rule="evenodd"/>
<path d="M56.1 111.1h1l-.5 3.5z" fill-rule="evenodd"/>
<path d="M55.8 128.6h1l-.5 3.5z" fill-rule="evenodd"/>
<path d="M56.3 136.1l.5 3.5h-1z" fill-rule="evenodd"/>
<path d="M211.4 129.5h1l-.5 3.5z" fill-rule="evenodd"/>
<path d="M211.9 120.6l.5 3.5h-1z" fill-rule="evenodd"/>
<path d="M220.8 135.4h1l-.5 3.5z" fill-rule="evenodd"/>
<path d="M319.3 133.3h1l-.5 3.5z" fill-rule="evenodd"/>
<path d="M360.5 132.6h.9l-.4 3.5z" fill-rule="evenodd"/>
<path d="M60.2 144.3l3.5 .4-3.5 .5z" fill-rule="evenodd"/>
<path d="M67.7 144.7l3.5-.4v.9z" fill-rule="evenodd"/>
<path d="M93 145.9l3.5-.5v1z" fill-rule="evenodd"/>
<path d="M125.7 145.4l3.5 .5-3.5 .5z" fill-rule="evenodd"/>
<path d="M181.2 144.6l3.5 .5-3.5 .4z" fill-rule="evenodd"/>
<path d="M194.3 145.1l3.5-.5v.9z" fill-rule="evenodd"/>
<path d="M335.3 147.3l3.5 .5-3.5 .5z" fill-rule="evenodd"/>
<path d="M339.7 147.8l3.5-.5v1z" fill-rule="evenodd"/>
<path d="M361 136.8l.4 3.6h-.9z" fill-rule="evenodd"/>
<path d="M60.9 206l3.5-.5v1.1z" fill-rule="evenodd"/>
<path d="M111 211.4l3.5 .5-3.5 .5z" fill-rule="evenodd"/>
<path d="M116.9 211.9l3.5-.5v1z" fill-rule="evenodd"/>
<path d="M124.4 211.9l3.5-.5v1z" fill-rule="evenodd"/>
<path d="M134.1 211.4l3.5 .5-3.5 .5z" fill-rule="evenodd"/>
<path d="M195.6 211.1l3.5 .5-3.5 .5z" fill-rule="evenodd"/>
<path d="M197.6 205.5l3.5 .5-3.5 .6z" fill-rule="evenodd"/>
<path d="M201.1 211.6l3.5-.5v1z" fill-rule="evenodd"/>
<path d="M204.2 228.9h1l-.5 3.5z" fill-rule="evenodd"/>
<path d="M181.2 249.8l3.5 .5-3.5 .5z" fill-rule="evenodd"/>
<path d="M194.3 250.3l3.5-.5v1z" fill-rule="evenodd"/>
<path d="M204.7 242.6l.5 3.5h-1z" fill-rule="evenodd"/>
</g>
<g font-size="7">
<text x="78.2" y="10.3" transform="rotate(180 78.2 10.3)">финальнаясборка</text>
<text x="326.3" y="246.2">финальная сборка</text>
</g>
<g font-size="4.9">
<text x="127.6" y="34.6">701</text>
<text x="347.7" y="33">124</text>
<text x="99.6" y="42">110</text>
<text x="127.6" y="42">165</text>
<text x="45.1" y="92.9" transform="rotate(-90 45.1 92.9)">241</text>
<text x="220.3" y="95.9" transform="rotate(-90 220.3 95.9)">470</text>
<text x="318.9" y="95.2" transform="rotate(-90 318.9 95.2)">457</text>
<text x="55.8" y="103.9" transform="rotate(-90 55.8 103.9)">143</text>
<text x="211" y="129.3" transform="rotate(-90 211 129.3)">62</text>
<text x="55.4" y="136.6" transform="rotate(-90 55.4 136.6)">20</text>
<text x="360.1" y="137.9" transform="rotate(-90 360.1 137.9)">4</text>
<text x="63.2" y="143.9">20</text>
<text x="108" y="145">181</text>
<text x="186.8" y="144.2">48</text>
<text x="337.8" y="146.9">4</text>
<text x="127.6" y="205.1">701</text>
<text x="113.5" y="211.1">12</text>
<text x="128.5" y="211.1">66</text>
<text x="197.9" y="210.7">10</text>
<text x="203.8" y="239.7" transform="rotate(-90 203.8 239.7)">51</text>
<text x="186.8" y="249.4">48</text>
<text x="386.2" y="265.9">3,1</text>
<text x="401.3" y="265.9">0,2: 1</text>
</g>
<g font-size="4.4">
<text x="105" y="3.7">2</text>
<text x="315" y="3.8">1</text>
<text x="11.9" y="45.6" transform="rotate(-90 11.9 45.6)">Перв. примен.</text>
<text x="12" y="102.2" transform="rotate(-90 12 102.2)">Справ. №</text>
<text x="16" y="145.2">A</text>
<text x="416" y="151.7">A</text>
<text x="12.2" y="174.8" transform="rotate(-90 12.2 174.8)">Подп. идата</text>
<text x="12.2" y="204.3" transform="rotate(-90 12.2 204.3)">Инв. №дубл.</text>
<text x="12" y="229.5" transform="rotate(-90 12 229.5)">Взам. инв. №</text>
<text x="369" y="256.1">Лит.</text>
<text x="383.7" y="256.1">Масса</text>
<text x="398.7" y="256.1">Масштаб</text>
<text x="12.1" y="259.8" transform="rotate(-90 12.1 259.8)">Подп. идата</text>
<text x="230.2" y="261.1">Изм.</text>
<text x="238.2" y="261.1">Лист</text>
<text x="251.5" y="261">№докум.</text>
<text x="273.4" y="261.2">Подп.</text>
<text x="285.6" y="261.2">Дата</text>
<text x="230.4" y="266.1">Разраб.</text>
<text x="247.4" y="265.7">Tasya</text>
<text x="230.6" y="271.1">Пров.</text>
<text x="230.3" y="276.1">Т. контр.</text>
<text x="230.5" y="281.1">Нач.отд.</text>
<text x="366.5" y="276.1">Лист</text>
<text x="386.5" y="276.1">Листов</text>
<text x="406.4" y="276">1</text>
<text x="230.4" y="286.1">Н. контр.</text>
<text x="12.1" y="289.4" transform="rotate(-90 12.1 289.4)">Инв. №подл.</text>
<text x="230.3" y="291.1">Утв.</text>
<text x="105" y="295.9">2</text>
<text x="315" y="296.1">1</text>
<text x="323.5" y="295.8">Копировал</text>
<text x="370" y="295.8">Формат А3</text>
</g>
<text font-size="2.8" x="285" y="265.5">20.02.2023</text>
</svg>
